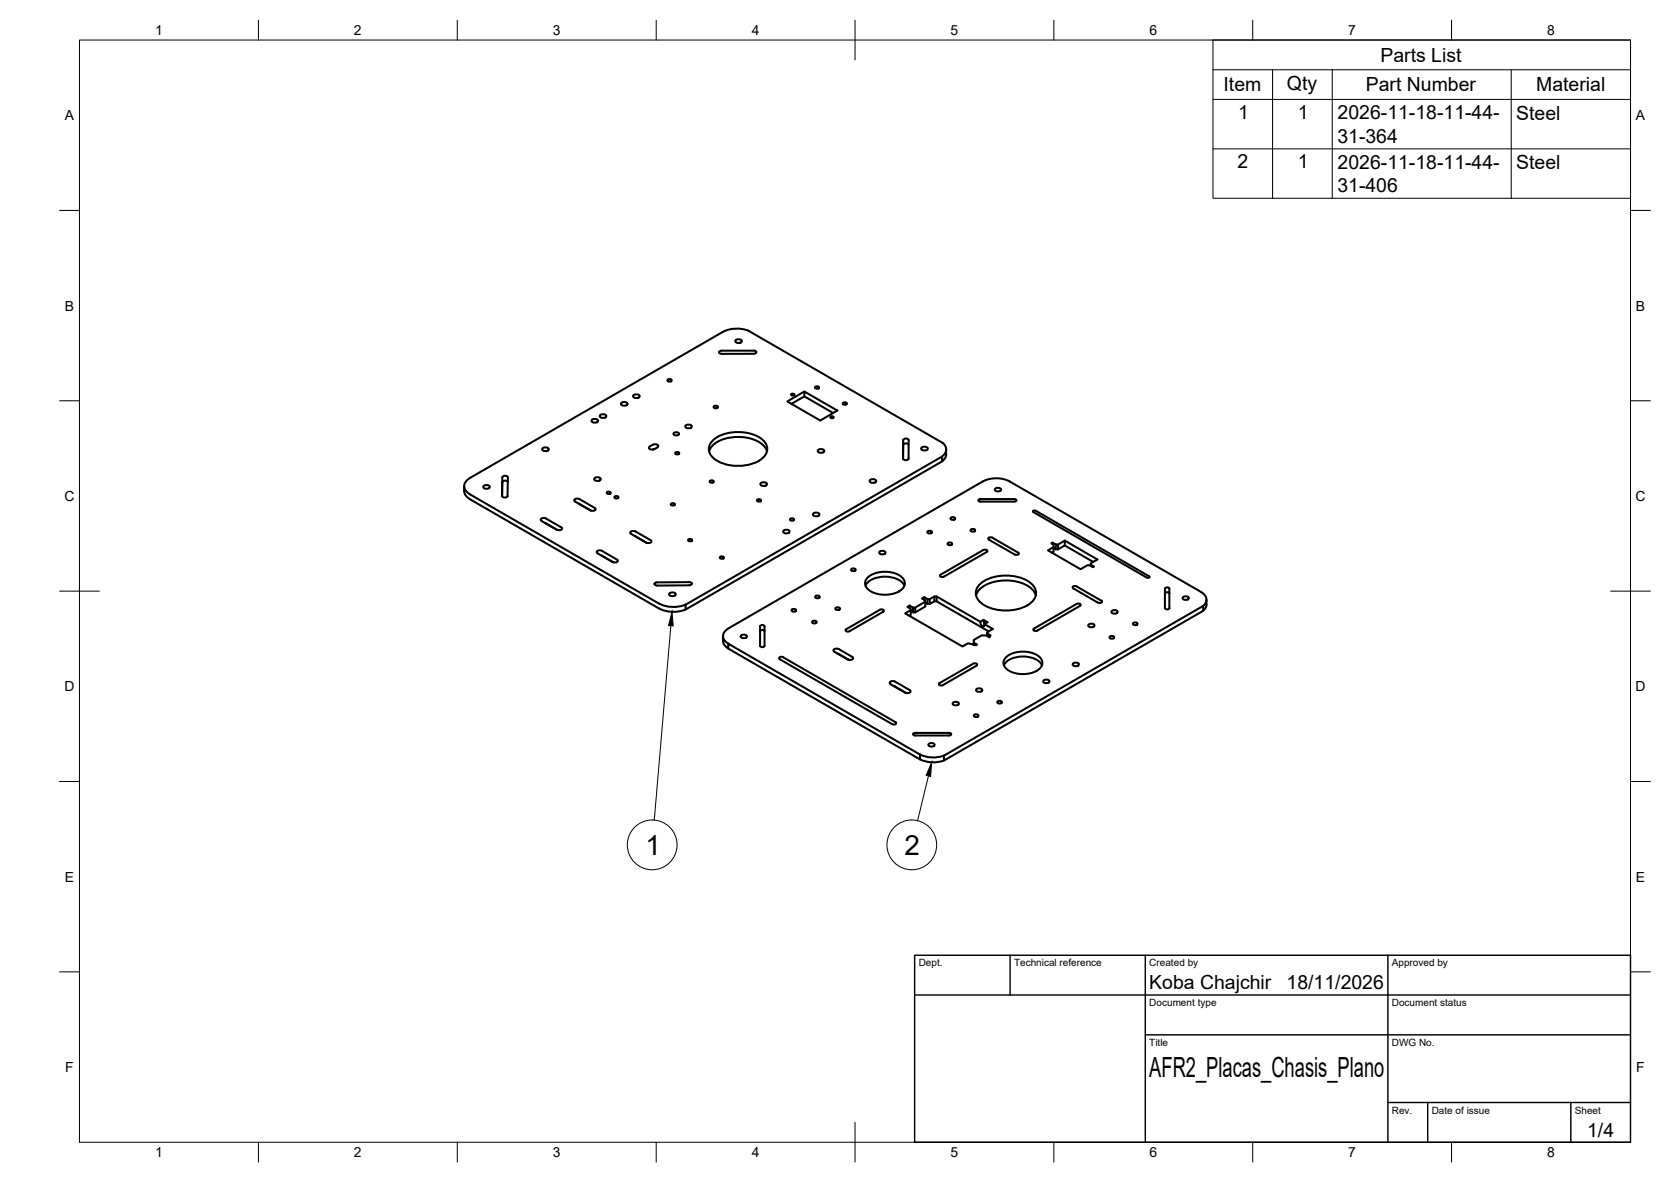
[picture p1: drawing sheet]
<svg xmlns="http://www.w3.org/2000/svg" width="420mm" height="297mm" viewBox="0 0 420 297" stroke-linecap="round" stroke-linejoin="round" font-family="sans-serif">
<!-- layer: Visible -->
<g fill="none" stroke="#000" stroke-width=".51">
<path d="M159.2 99.4l.5-.3h.6l.5 .5a.97 .97 0 0 1-1.6 0zM168 95.4l.5-.1 .4 .4-.7 .2-.4-.2zM181.4 88.1h8.1l.7 .4-.7 .4h-8.1M181.4 88.1l-.6 .4 .7 .4M184.9 85.5l.5-.2h.6l.5 .4a.97 .97 0 0 1-1.6 0zM188.2 83.1l48.8 28.2a2 2 0 0 1-.1 3.4M188.2 83.1a8 8 0 0 0-6.5 .3l-63.5 36.7a2.18 2.18 0 0 0-1.5 2.1 2.18 2.18 0 0 0 1.5 2l47.5 27.5a8.2 8.2 0 0 0 6.7 .2M198.9 99.1l.5-.2 .4 .3-.6 .2zM202.2 98.4l-4.2 2.5 8.2 4.8 4.3-2.5-8.3-4.8v1.2l-3.2 1.9M202.2 99.6l7.3 4.2M204.9 97.3l.7-.2 .4 .4-.7 .2zM126.3 120l-.1 4.6"/>
<path d="M126.3 119.9a.8 .8 0 0 1 1.4 .1M127.7 120l-.1 4.7a.8 .8 0 0 1-1.3-.1M136.4 112.7l.4-.2h.7l.5 .4a.97 .97 0 0 1-1.7 0zM148.8 105.6l.4-.3h.7l.5 .4a.97 .97 0 0 1-1.7 0zM150.9 104.4l.4-.3h.6l.6 .5a.97 .97 0 0 1-1.7 0zM156.2 101.3l.4-.3h.7l.5 .5a.97 .97 0 0 1-1.7 0zM165.3 112.4l.2-.5-.5-.2a2.03 2.03 0 0 0-1.8 .8l.5 .5 .8-.2-.4 .2M165.3 112.4l-.8 .5M169.5 108.7l.5-.1a.55 .55 0 0 1 .7 .5l-.7 .3a.55 .55 0 0 1-.6-.5zM169.8 113.8l.6-.2 .4 .4-.7 .2zM172.4 107l.4-.3h.6l.6 .5a.97 .97 0 0 1-1.7 0zM179.6 102h.5l.4 .4-.7 .2-.4-.2z"/>
<path d="M190.8 115.8a3.2 3.2 0 0 0 2.1-3 3.2 3.2 0 0 0-2.1-3 10.9 10.9 0 0 0-11.6 .9 2.88 2.88 0 0 0 .5 4.7 11.3 11.3 0 0 0 11.1 .4M192.9 113.4a5.9 5.9 0 0 0-5-3.4 10 10 0 0 0-8.9 2.1l-.7 1.3M205.7 113.1l.4-.2h.6l.6 .4a.97 .97 0 0 1-1.7 0zM208.8 104.8l.5-.2 .3 .3-.5 .2zM211.9 101.3l.7-.2 .3 .4-.6 .2zM227.1 110.6a.8 .8 0 0 1 1.4 0M227.1 110.6v4.6a.8 .8 0 0 0 1.4 .1M228.5 111.8a.83 .83 0 0 0-1.4 0v3.5M228.5 110.6v4.7M231.9 112.4l-.2 .1a.83 .83 0 0 0 .6 .8 .83 .83 0 0 0 .9-.4 .79 .79 0 0 0-.5-.7 .79 .79 0 0 0-.8 .2M237.9 113v1.2M237.9 114.2l-.2 .7-.8 1"/>
<path d="M116.7 122.2v1.2M116.7 123.4a2.47 2.47 0 0 0 1.5 2.1l47.6 27.4a8 8 0 0 0 6.6 .3M121.6 122.2l.4-.3h.6l.6 .5a.97 .97 0 0 1-1.7 0zM126.3 121.2v3.5M127.7 121.1l-.4-.3a.74 .74 0 0 0-1 .4M136.2 130.9l3.8 2.2M137.1 131.4l.2 .1M137.2 130.3l4.1 2.4a.83 .83 0 0 1-1.3 .4M137.2 131.5l3 1.7M137.3 130.3l-.6-.1a.59 .59 0 0 0-.7 .5l.2 .2M145.5 126.6h.2M148.5 128.3l.5 .1a.59 .59 0 0 0 .8-.6l-4.1-2.4-.5-.1a.59 .59 0 0 0-.8 .5l4.2 2.5"/>
<path d="M149.5 120.2l.4-.2h.6l.6 .4a.97 .97 0 0 1-1.7 0zM151.2 139.6h.1M151.3 138.4l4 2.4a.83 .83 0 0 1-1.3 .4M151.3 138.4l-.5-.1a.59 .59 0 0 0-.7 .5l4.1 2.5M152.7 123.6l.5-.1 .4 .4-.7 .2-.3-.2zM154.5 124.9l.6-.2 .4 .3-.6 .3zM159.6 134.7l.2 .1M162.5 136.4l.5 .1a.59 .59 0 0 0 .8-.6l-4-2.4-.6-.1a.59 .59 0 0 0-.7 .6l4.2 2.4M168.7 126.7l.6-.3 .4 .4-.7 .2zM173 135.7l.7-.3 .4 .4-.7 .2zM178.4 120.9l.7-.2 .4 .4-.7 .2zM190.3 125.7l.7-.2 .4 .3-.7 .2z"/>
<path d="M191.2 121.5l.5-.3h.6l.5 .5a.97 .97 0 0 1-1.6 0zM197 133.4a.84 .84 0 0 1 .8-.3 .84 .84 0 0 1 .7 .7 .84 .84 0 0 1-.9 .3 .84 .84 0 0 1-.6-.7zM198.6 130.5l.7-.2 .4 .3-.7 .2zM204.4 129.1l.5-.3h.6l.6 .5a.97 .97 0 0 1-1.7 0zM218.7 120.7l.5-.3h.6l.5 .5a.97 .97 0 0 1-1.6 0zM221.1 138.7a.82 .82 0 0 1 .9-.3 .82 .82 0 0 1 .6 .6 .82 .82 0 0 1-.9 .4 .82 .82 0 0 1-.6-.7zM233.3 133.5l.6-.1 .3 .1 .1 .3-.7 .3-.4-.3zM238.4 136.4l.6-.1 .3 .1 .1 .4-.7 .2-.4-.2zM239.1 130.1l.6-.1 .3 .1 .2 .3-.8 .2-.4-.2zM244.2 133l.6-.1 .2 .1 .2 .4-.7 .2-.5-.2zM246.1 125.6l.4-.2h8.5l.6 .3-.6 .4h-8.5l-.4-.2zM248.7 135.6l-.2-.2 .2-.3h.8l6.5 3.8 .2 .3-.4 .2h-.6l-6.6-3.8"/>
<path d="M250.2 122.9a.82 .82 0 0 1 .8-.4 .82 .82 0 0 1 .7 .7 .82 .82 0 0 1-.9 .3 .82 .82 0 0 1-.6-.6zM259.7 128.4l.7-.1 28.6 16.5 .1 .2-.7 .1-28.6-16.4zM264.6 136.7v-.4l-.2 .2 .5 .3v1.9l-.3 .2M264.6 136.3l.9 .5M264.9 137.5l-1.4 .8 8.2 4.8 1.7-1h.6l.8 .4 .3-.1-.9-.5v.3M266 138.1l1.7-1v-1.2l8.2 4.7-1.7 1v.3M266 136.8h-.5v1.3l-.6-.4M267.7 135.9l-1.7 .9v1.3h-.5M267.7 137.1l7.2 4.1M164.6 146.6l.6-.2 8.1-.1 .7 .4-.7 .4h-8.1l-.6-.2zM168.5 149l-.2 .1a.83 .83 0 0 0 .6 .8 .83 .83 0 0 0 .9-.4 .79 .79 0 0 0-.4-.7 .79 .79 0 0 0-.9 .2M172.4 152l64.5-37.3v1.3l-64.5 37.2z"/>
<path d="M181 140l.6-.2 .4 .4-.6 .2zM181.8 159.9v1.2M186.3 159.8a.82 .82 0 0 1 .8-.4 .82 .82 0 0 1 .7 .7 .82 .82 0 0 1-.9 .3 .82 .82 0 0 1-.6-.6zM191.1 158.6l.6-.3 .5 .3M191.2 157.2l.2-.1a.61 .61 0 0 1 .8 .3v4.9l-.5 .3-.6-.3zM199.2 153.1l.5-.1 .3 .1 .2 .4-.8 .2-.4-.2zM204.4 156.1l.5-.1 .3 .1 .2 .3-.8 .3-.4-.3zM205.1 149.8l.6-.1 .3 .1 .1 .3-.7 .2-.4-.2zM210.2 152.7l.6-.1 .2 .1 .2 .3-.7 .3-.5-.3zM214.2 142.9h.5h.3l.2 .4-.8 .2-.4-.2zM217.6 147.2a5.2 5.2 0 0 1 4.9-2.3 5.2 5.2 0 0 1 4.9 2.3M218.3 145a7.1 7.1 0 0 1 8.9 .5 2.1 2.1 0 0 1-1.1 3.1 7.5 7.5 0 0 1-7.8-.4 1.94 1.94 0 0 1 0-3.2z"/>
<path d="M222.1 153.7l-8.5 4.9h-.8l-.2-.1 .2-.4M222.1 153.7l.1-.1-.1-.4h-.9l-8.5 4.9M228.7 152.2l-.5 .3 .8 .5v1.5l-.4 .3M229 153.3l-1.4 .8 14.4 8.4 1.4-.8 2 .4 .3-.1-.9-.5v.5M229.6 152.7l-.9-.5v.6M230.1 152.7h-.5v1.2l-.6-.3M232.4 150.7v-.6l-.6 .3 .9 .5v1.5l-2.6 1.5M232.4 150.1l.8 .4M232.7 151.2l-2.6 1.5v1.2h-.5M233.8 150.5h-.6v1.3l-.5-.3M234.9 149.9l-1.1 .6v1.3h-.6M234.9 151.1h.6"/>
<path d="M235.5 149.9h-.6v1.2l-1.1 .7M236.5 144.4l10.8-6.2 .5-.1 .5 .3-.2 .3-10.7 6.2h-.9l-.2-.1zM245.4 149.6a6.2 6.2 0 0 1 5.3-3.5 10.1 10.1 0 0 1 9.1 2.3l.6 1.2M246.1 147.1a10.7 10.7 0 0 1 10.4-1.9 5 5 0 0 1 4 3.8 4.3 4.3 0 0 1-3.1 3.6 11.6 11.6 0 0 1-10.6-1 2.97 2.97 0 0 1-.7-4.5zM246.5 156.3l-11-6.4v1.2l13.1 7.6M246.5 156.2l.1 .6 .3 .5h.6v-.5M247.3 155.8l1 .6-.8 .4 2.1 1.3-1.4 .8v.3M247.3 155.8l-.8 .5M247.3 155.8v.5l.3 .5M248.2 159.9v-.7l.9 .5-.3 .5-.9-.5h-1.1l-2 1.1v.7M260 158l10.7-6.2 .6-.1 .4 .2-.1 .4-10.8 6.2h-.8l-.2-.2zM270.7 147.4l6.2 3.6"/>
<path d="M270.7 147.3h-.6h-.2l-.2 .4 6.4 3.7h.8l.2-.1-.2-.4M273.7 157a.82 .82 0 0 1 .8-.3 .82 .82 0 0 1 .7 .7 .82 .82 0 0 1-.9 .3 .82 .82 0 0 1-.6-.7zM279.1 159.9l.6-.1 .3 .1 .1 .4-.7 .2-.4-.2zM279.5 153.6a.82 .82 0 0 1 .8-.3 .82 .82 0 0 1 .7 .6 .82 .82 0 0 1-.9 .4 .82 .82 0 0 1-.6-.7zM285 156.5l.6-.1 .3 .1 .1 .3-.7 .3-.4-.3zM292.9 149.2l.6-.4 .5 .4M294 147.9v4.9M294 147.9l-.5-.3-.6 .3v4.9l.6 .3 .5-.3M297.4 150.1a.82 .82 0 0 1 .9-.3 .82 .82 0 0 1 .6 .7 .82 .82 0 0 1-.9 .3 .82 .82 0 0 1-.6-.7zM302.5 152.3a1.99 1.99 0 0 0 .8-2 1.99 1.99 0 0 0-1.3-1.6l-48.1-27.7a7.5 7.5 0 0 0-6.8 0l-63.9 36.9a2.05 2.05 0 0 0-1.4 1.9 2.05 2.05 0 0 0 1.3 2M303.4 150.7a2.62 2.62 0 0 1-.9 2.8M181.8 161.1a2.27 2.27 0 0 0 1.3 1.9"/>
<path d="M183.1 161.8l48.2 27.8v1.2l-48.2-27.8zM196.9 165.1h-.6h-.2l-.2 .4 28.4 16.5 .6 .1 .4-.3-.1-.3-28.3-16.3M210.6 164.2l.3 .2M210.9 164.3l2.6 1.5M213.2 165.7l.8 .1 .5-.4-.2-.3-3.4-2-.9-.1-.4 .3 .2 .5 3.4 1.9M224.7 172.4l3.2 1.8M228.7 173.4l-3.7-2.1-.8-.1-.5 .2 .2 .5 3.7 2.2M228.7 173.4l.3 .3-.3 .4-.5 .1-.6-.1M239.6 176.7a.82 .82 0 0 1 .8-.4 .82 .82 0 0 1 .7 .7 .82 .82 0 0 1-.9 .3 .82 .82 0 0 1-.6-.6zM244.7 166.8l-8.6 5 .1 .4 .3 .1 .6-.1M244.7 166.8l.6-.1 .2 .1 .2 .3-8.6 5.1M245 179.6l.6-.1 .3 .1 .1 .3-.7 .3-.4-.3z"/>
<path d="M245.5 173.2a.82 .82 0 0 1 .8-.3 .82 .82 0 0 1 .6 .7 .82 .82 0 0 1-.8 .3 .82 .82 0 0 1-.6-.7zM250.9 176.2l.6-.1 .3 .1 .1 .4-.7 .2-.4-.2zM252.4 167.2a5.3 5.3 0 0 1 5.7-2.2l1.5 .3a3.8 3.8 0 0 1 2.4 1.9M253.1 165a6.9 6.9 0 0 1 8.6 .5 2.05 2.05 0 0 1-1 3.1 7.4 7.4 0 0 1-7.6-.5 1.9 1.9 0 0 1 0-3.1zM262.4 171.1a.82 .82 0 0 1 .8-.4 .82 .82 0 0 1 .6 .7 .82 .82 0 0 1-.8 .3 .82 .82 0 0 1-.6-.6zM269.8 166.8a.82 .82 0 0 1 .8-.3 .82 .82 0 0 1 .6 .6 .82 .82 0 0 1-.8 .3 .82 .82 0 0 1-.6-.6zM229.7 184.3l.4-.1h8.5l.6 .3-.6 .3h-8.5l-.4-.1zM231.4 190.8a7.6 7.6 0 0 0 6 .3M231.4 189.6a7.6 7.6 0 0 0 6 .3M233.5 187a.82 .82 0 0 1 .8-.3 .82 .82 0 0 1 .7 .6 .82 .82 0 0 1-.9 .4 .82 .82 0 0 1-.6-.7zM237.4 189.9l65.1-37.6v1.2l-65.1 37.6z"/>
</g>
<!-- layer: BORDER -->
<g fill="none" stroke="#000" stroke-width=".25">
<path d="M20 10.1h390v276.9h-390zM65 5.1v5M115 5.1v5M165 5.1v5M215 5.1v10M265 5.1v5M315 5.1v5M365 5.1v5M15 52.9h5M410 52.9h5M15 100.7h5M410 100.7h5"/>
<path d="M15 148.6h10M405 148.6h10M15 196.4h5M410 196.4h5M15 244.2h5M410 244.2h5M65 287v5M115 287v5M165 287v5M215 282.1v9.9M265 287v5M315 287v5"/>
<path d="M365 287v5"/>
</g>
<!-- layer: TITLEBLOCK -->
<path d="M230 240.1h180v46.9h-180zM230 250h180M254 240.1v9.9M288 240.1v46.9M349 240.1v46.9M288 260.1h122M349 277.1h61M359 277.1v9.9M395 277.1v9.9" fill="none" stroke="#000" stroke-width=".36"/>
<!-- layer: Parts Lists -->
<path d="M305 10.1h105v39.7h-105zM305 17.5h105M320 17.5v32.3M335 17.5v32.3M380 17.5v32.3M305 25h105M305 37.4h105" fill="none" stroke="#000" stroke-width=".25"/>
<!-- layer: Balloons -->
<g fill="none" stroke="#000" stroke-width=".25">
<circle cx="164" cy="212.3" r="6.3"/>
<circle cx="229.3" cy="212.3" r="6.3"/>
</g>
<!-- layer: 0 -->
<path d="M169 153.8l.3 3.5-1.2-.1zM234.3 191.6l-.3 3.5-1.1-.3z" fill="#000" stroke="#000" stroke-width=".25"/>
<path d="M168.7 157.3l-4.2 48.8M233.4 195l-2.7 11.3" fill="none" stroke="#000" stroke-width=".25"/>
<g font-size="7">
<text x="162.3" y="214.8">1</text>
<text x="227.4" y="214.8">2</text>
<text x="289" y="270.6">AFR2_Placas_Chasis_Plano</text>
</g>
<g font-size="4.9">
<text x="347.1" y="15.5">Parts List</text>
<text x="307.7" y="23">Item</text>
<text x="323.6" y="22.5">Qty</text>
<text x="343.4" y="23">Part Number</text>
<text x="386.3" y="23">Material</text>
<text x="311.3" y="29.9">1</text>
<text x="326.3" y="29.9">1</text>
<text x="336.3" y="35.9">31-364</text>
<text x="336.3" y="30">2026-11-18-11-44-</text>
<text x="381.3" y="30">Steel</text>
<text x="311.2" y="42.3">2</text>
<text x="326.3" y="42.3">1</text>
<text x="336.3" y="42.4">2026-11-18-11-44-</text>
<text x="381.3" y="42.5">Steel</text>
<text x="336.3" y="48.3">31-406</text>
<text x="289" y="248.5">Koba Chajchir</text>
<text x="323.5" y="248.5">18/11/2026</text>
<text x="399.1" y="285.7">1/4</text>
</g>
<g font-size="3.5">
<text x="39" y="8.8">1</text>
<text x="89" y="8.8">2</text>
<text x="139" y="8.8">3</text>
<text x="189" y="8.8">4</text>
<text x="239" y="8.8">5</text>
<text x="289" y="8.8">6</text>
<text x="339" y="8.8">7</text>
<text x="389" y="8.8">8</text>
<text x="16.3" y="30.2">A</text>
<text x="411.3" y="30.2">A</text>
<text x="16.3" y="78">B</text>
<text x="411.3" y="78">B</text>
<text x="16.2" y="125.9">C</text>
<text x="411.2" y="125.9">C</text>
<text x="16.2" y="173.7">D</text>
<text x="411.2" y="173.7">D</text>
<text x="16.3" y="221.6">E</text>
<text x="411.3" y="221.6">E</text>
<text x="16.4" y="269.4">F</text>
<text x="411.4" y="269.4">F</text>
<text x="39" y="290.8">1</text>
<text x="89" y="290.8">2</text>
<text x="139" y="290.8">3</text>
<text x="189" y="290.8">4</text>
<text x="239" y="290.8">5</text>
<text x="289" y="290.8">6</text>
<text x="339" y="290.8">7</text>
<text x="389" y="290.8">8</text>
</g>
<g font-size="2.5">
<text x="231" y="242.9">Dept.</text>
<text x="255" y="242.9">Technical reference</text>
<text x="289" y="242.9">Created by</text>
<text x="350" y="242.9">Approved by</text>
<text x="289" y="252.8">Document type</text>
<text x="350" y="252.8">Document status</text>
<text x="289" y="262.9">Title</text>
<text x="350" y="262.9">DWG No.</text>
<text x="350" y="279.9">Rev.</text>
<text x="360" y="279.9">Date of issue</text>
<text x="396" y="279.9">Sheet</text>
</g>
</svg>
